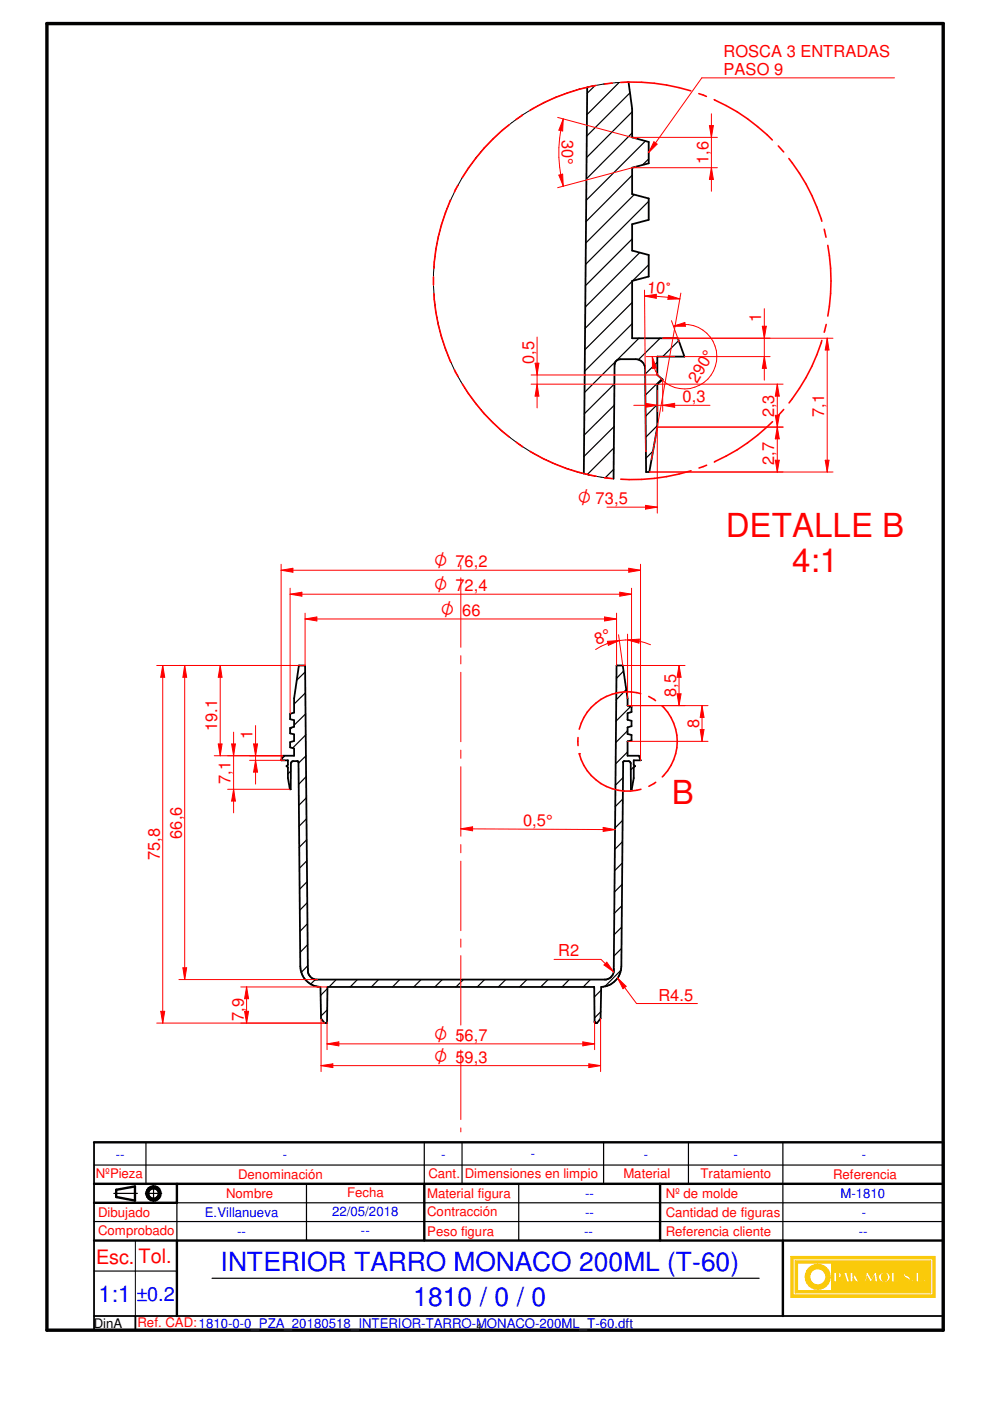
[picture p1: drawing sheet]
<svg xmlns="http://www.w3.org/2000/svg" width="210mm" height="297mm" viewBox="0 0 210 297" stroke-linecap="round" stroke-linejoin="round" font-family="sans-serif">
<path d="M9.9 5h190.1v277h-190.1z" fill="none" stroke="#000" stroke-width=".72"/>
<g fill="none" stroke="#000" stroke-width=".51">
<path d="M19.9 255h17.6M19.9 251h180.1M24.6 252.3v1.5M28.6 251.5v3.1M140 251v12M19.9 263h180.1M166 263v16"/>
<circle cx="32.5" cy="253" r="1.5"/>
<circle cx="32.6" cy="253" r="1.14"/>
</g>
<path d="M19.9 242.2v39.8h180.1v-39.8M19.9 279h180.1M28.7 279v3" fill="none" stroke="#000" stroke-width=".38"/>
<g fill="none" stroke="#000" stroke-width=".25">
<path d="M19.9 247h180.1M19.9 259h180.1M24.1 253h5M30.8 253h3.5M30.9 242.2v8.8M32.6 251.3v3.5M37.5 255v8M65 251v12M98 242.2v8.8M110 251v12M128 242.2v8.8M146 242.2v8.8"/>
<path d="M166 242.2v20.8M19.9 269.5h17.6M45 271h116"/>
</g>
<g fill="#faca0a">
<path d="M167.7 266.4v8.6h30.5v-8.6zM168.1 266.9h29.7v7.7h-29.7z" fill-rule="evenodd"/>
<path d="M168.6 267.3v6.8h28.7v-6.8zM193.1 271.5a.3 .3 0 0 1 .6 0 .3 .3 0 0 1-.6 0zM194.2 269.7h.6v1.9h.8v.2h-1.4zM195.9 271.4l.4-.1v.4l-.3 .1zM169.1 267.8h7.2v5.8h-7.2zM176.8 269.7h.8a.61 .61 0 0 1 .8 .5 .61 .61 0 0 1-.6 .7h-.4v.9h-.6zM179 269.7h.5l.6 2.1h-.6l-.1-.4h-.6l-.2 .4h-.2zM180.3 269.7h.5v.9l.8-.9h.3l-.5 .7 .7 1.4h-.7l-.5-.9-.1 .9h-.5zM182.2 270.6h.8v.2h-.8zM183.7 269.7h.3l.7 1.4 .8-1.4h.3l.3 2.1h-.6l-.1-1.2-.7 1.2h-.2l-.6-1.2-.2 1.2h-.4zM186.4 270.2a1.19 1.19 0 0 1 1.7-.4 1.19 1.19 0 0 1 .3 1.7 1.2 1.2 0 0 1-1.5 .2 1.2 1.2 0 0 1-.5-1.5zM189 269.7h.6v1.9h.8v.2h-1.4zM191.6 270a.73 .73 0 0 1 .8-.3 .73 .73 0 0 1 .6 .6l-.3 .1a.35 .35 0 0 0-.3-.5 .35 .35 0 0 0-.4 .4l.3 .1a.74 .74 0 0 1 .6 1.1 .74 .74 0 0 1-1.2 .1l-.1-.5h.2v.3a.35 .35 0 0 0 .5 .2 .35 .35 0 0 0 .1-.5 .88 .88 0 0 1-.8-1.1z" fill-rule="evenodd"/>
</g>
<g fill="none" stroke="#faca0a" stroke-width=".25">
<path d="M176.8 269.7h.8a.63 .63 0 0 1 .7 .3 .63 .63 0 0 1 0 .8l-.9 .1v.9h-.6zM179 269.7h.5l.6 2.1h-.6l-.1-.4h-.6l-.2 .4h-.2zM180.3 269.7h.5v.9l.8-.9h.3l-.5 .7 .7 1.4h-.7l-.5-.9-.1 .9h-.5zM183.7 269.7h.3l.7 1.4 .8-1.4h.3l.3 2.1h-.6l-.1-1.2-.7 1.2h-.2l-.6-1.2-.2 1.2h-.4zM186.4 270.2a1.19 1.19 0 0 1 1.7-.4 1.19 1.19 0 0 1 .3 1.7 1.2 1.2 0 0 1-1.5 .2 1.2 1.2 0 0 1-.5-1.5zM191.8 271.3h.1M192.2 271.7l-.4-.3v-.3h-.2a.73 .73 0 0 0 .4 .7 .73 .73 0 0 0 .8-.1M192.2 271.7h.1M192.2 269.7l-.4 .2-.2 .4a1.24 1.24 0 0 0 .9 1l.1 .1M192.3 269.7h.1M192.3 269.7l.6 .3 .1 .3-.3 .1a.35 .35 0 0 0-.3-.5 .35 .35 0 0 0-.4 .4l1 .6-.2 .8M192.3 270.4h.1"/>
<path d="M192.6 271.4h.1M192.6 271.4l-.4 .3M192.8 271.7h.1"/>
</g>
<path d="M171.3 269.1a2.65 2.65 0 0 1 2.9-.9 2.65 2.65 0 0 1 1.8 2.4h-.9a1.75 1.75 0 0 0-2.6-1.4 1.75 1.75 0 0 0 0 3 1.75 1.75 0 0 0 2.6-1.4h.9a2.66 2.66 0 0 1-3.6 2.4 2.66 2.66 0 0 1-1.1-4.1z" fill-rule="evenodd" fill="#faca0a"/>
<path d="M171.5 268.9a2.65 2.65 0 0 1 2.8-.7 2.65 2.65 0 0 1 1.7 2.4h-.9a1.74 1.74 0 0 0-2.6-1.4 1.74 1.74 0 0 0 0 3 1.74 1.74 0 0 0 2.6-1.4h.9a2.65 2.65 0 0 1-3.7 2.3 2.65 2.65 0 0 1-.8-4.2z" fill="none" stroke="#faca0a" stroke-width=".25"/>
<path d="M177.4 270l.4 .2v.4l-.3 .2h-.1z" fill-rule="evenodd" fill="#faca0a"/>
<path d="M177.4 270l.4 .2v.4l-.3 .2h-.1z" fill="none" stroke="#faca0a" stroke-width=".25"/>
<path d="M179.1 270.3l.2 .8h-.5z" fill="#faca0a"/>
<path d="M179.1 270.3l.2 .8h-.5z" fill="none" stroke="#faca0a" stroke-width=".25"/>
<path d="M187.1 270.2a.65 .65 0 0 1 .8-.1 .65 .65 0 0 1 .3 .7 .68 .68 0 0 1-.7 .9 .68 .68 0 0 1-.6-.9z" fill-rule="evenodd" fill="#faca0a"/>
<g fill="none" stroke="#faca0a" stroke-width=".25">
<path d="M167.7 266.4h30.5v8.6h-30.5zM168.1 266.9h29.7v7.7h-29.7zM168.6 267.3h28.7v6.8h-28.7zM169.1 267.8h7.2v5.8h-7.2zM182.2 270.6h.8v.2h-.8zM187.2 270l.3-.1a.9 .9 0 0 1 .6 .9 .9 .9 0 0 1-.6 .9 .96 .96 0 0 1-.3-1.7zM189 269.7h.6v1.9h.8v.2h-1.4zM194.2 269.7h.6v1.9h.8v.2h-1.4zM195.9 271.4l.4-.1v.4l-.3 .1z"/>
<circle cx="193.4" cy="271.5" r=".27"/>
</g>
<path d="M19.9 242.2h180.1M24.6 253.8l4 .8M28.6 251.5l-4 .8M37.5 251v4M90 251v12M37.5 263v16" fill="none" stroke="#000" stroke-width=".51"/>
<g fill="none" stroke="#000" stroke-width=".25">
<path d="M61.9 154.2l-.4 .4M64.7 142.5l-1.8 1.7M64.8 146.9l-2.4 2.4M64.8 151.3l-2.4 2.5M64.9 155.8l-2.9 2.8M132.2 142.3l-1.5 1.5M132.8 146.2l-2.2 2.2M133.1 154.9l-2.5 2.5M133.1 159.4l-2.6 2.6M133.7 149.8l-3.1 3.1M60.4 160.2l-.7 .7M61.7 163.4l-.7 .7"/>
<path d="M64.9 160.2l-1.6 1.6M64.9 164.7l-1.6 1.6M64.9 169.2l-1.5 1.5M65 173.6l-1.6 1.6M65 178.1l-1.5 1.5M132 178.5l-1.7 1.6M132 173.9l-1.6 1.7M132 169.4l-1.6 1.6M132.1 164.9l-1.6 1.6M134.6 162.4l-.9 .8M135.8 161.2h.1M65.1 182.5l-1.6 1.6"/>
<path d="M65.1 186.9l-1.6 1.6M65.2 191.4l-1.6 1.6M65.2 195.8l-1.6 1.6M131.8 196.6l-1.6 1.6M131.8 192.1l-1.6 1.6M131.9 187.5l-1.6 1.6M131.9 183l-1.6 1.6M65.2 200.3l-1.5 1.6M65.3 204.7l-1.4 1.5M66.8 207.7l-.9 1M69.4 214.1l-1.4 1.3M69.4 209.6l-1.4 1.4"/>
<path d="M71.3 207.7l-1.5 1.6M75.8 207.7l-1.5 1.6M80.3 207.7l-1.6 1.6M84.8 207.7l-1.6 1.6M89.3 207.7l-1.6 1.6M93.8 207.7l-1.6 1.6M98.3 207.7l-1.6 1.6M102.7 207.7l-1.5 1.6M107.2 207.7l-1.5 1.6M111.7 207.7l-1.5 1.6M116.2 207.7l-1.6 1.6M120.7 207.7l-1.5 1.6"/>
<path d="M125.2 207.7l-1.5 1.6M127.4 214.5l-1.3 1.3M127.5 209.9l-1.5 1.5M131.6 205.7l-3.4 3.5M131.7 201.1l-1.6 1.6M37.5 255h162.5M90 242.2v8.8"/>
</g>
<path d="M28.7 263v16" fill="none" stroke="#000" stroke-width=".21"/>
<path d="M69.2 216.9h-.4l-.7-1-.2-6.6a4.4 4.4 0 0 1-4.2-4.4l-.4-43.4-.2-.1h-.9l-.5 .3-.1 5.6h-.1l-.5-2.3v-2.3l-.3-.3 .3-.2v-1h-1.4l.3-1h2.5v-1.5l-.9-.2v-1.1l.9-.3v-1.4l-.9-.2v-1.2l.9-.2v-1.4l-.9-.2v-1.2l.9-.2v-3l1-7h1.3l.6 64.3a2.01 2.01 0 0 0 1.5 2.3h61.8a2.01 2.01 0 0 0 1.5-2.3l.6-64.3h1.3l1.1 7v1.5l.8 .2v1.2l-.8 .2v1.4l.8 .2v1.2l-.8 .2v1.4l.8 .2v1.2l-.8 .2v3h2.4l.3 1h-1.4v1l.3 .2-.3 .3v2.3l-.5 2.3h-.1l-.1-5.6-.5-.3h-.9l-.2 .1-.4 43.4a4.4 4.4 0 0 1-4.2 4.4l-.2 6.6-.7 1h-.4M126.1 216.7l-.1-7.4h-56.6l-.1 7.4-.1 .2M126.1 216.7l.1 .2" fill="none" stroke="#000" stroke-width=".38"/>
<g fill="#000">
<circle cx="69.2" cy="216.9" r=".19"/>
<circle cx="126.1" cy="216.7" r=".19"/>
<circle cx="126.2" cy="216.9" r=".19"/>
</g>
<g fill="none" stroke="#f00" stroke-width=".21">
<path d="M59.6 119.6v41.6M97.7 119.8v.9M135.8 119.6v41.6M59.6 120.9l2.5-.4v.8zM97.7 122.5v14.7M97.7 139v1.8M97.7 142.5v14.8M97.7 159v1.8M97.7 162.6v14.7M97.7 179.1v1.7M97.7 182.6v14.7M97.7 199.1v1.7"/>
<path d="M97.7 202.6v14.7M97.7 219.1v1.8M97.7 222.6v14.8M97.7 239.1v.9"/>
</g>
<path d="M59.6 120.9l2.5-.4v.8z" fill="#f00"/>
<path d="M133.3 120.5l2.5 .4-2.5 .4z" fill="none" stroke="#f00" stroke-width=".21"/>
<path d="M133.3 120.5l2.5 .4-2.5 .4z" fill="#f00"/>
<path d="M59.6 120.9h76.2M61.5 124.7v26.6M61.5 126l2.5-.4v.8zM133.9 124.7v25.1" fill="none" stroke="#f00" stroke-width=".21"/>
<path d="M61.5 126l2.5-.4v.8z" fill="#f00"/>
<path d="M131.4 125.6l2.5 .4-2.5 .4z" fill="none" stroke="#f00" stroke-width=".21"/>
<path d="M131.4 125.6l2.5 .4-2.5 .4z" fill="#f00"/>
<path d="M61.5 126h72.4M64.7 130v11.1M64.7 131.2l2.5-.4v.9zM130.7 130v11.1" fill="none" stroke="#f00" stroke-width=".21"/>
<path d="M64.7 131.2l2.5-.4v.9z" fill="#f00"/>
<path d="M128.2 130.8l2.5 .4-2.5 .5z" fill="none" stroke="#f00" stroke-width=".21"/>
<path d="M128.2 130.8l2.5 .4-2.5 .5z" fill="#f00"/>
<path d="M64.7 131.2h66M37.9 141.1h26.8M39.2 141.1l.4 2.5h-.8zM37.9 207.7h29.4" fill="none" stroke="#f00" stroke-width=".21"/>
<path d="M39.2 141.1l.4 2.5h-.8z" fill="#f00"/>
<path d="M38.8 205.2h.8l-.4 2.5z" fill="none" stroke="#f00" stroke-width=".21"/>
<path d="M38.8 205.2h.8l-.4 2.5z" fill="#f00"/>
<path d="M33.2 141.1h31.5M34.5 141.1l.4 2.5h-.8zM39.2 141.1v66.6M33.2 216.9h35.6" fill="none" stroke="#f00" stroke-width=".21"/>
<path d="M34.5 141.1l.4 2.5h-.8z" fill="#f00"/>
<path d="M34.1 214.4h.8l-.4 2.5z" fill="none" stroke="#f00" stroke-width=".21"/>
<path d="M34.1 214.4h.8l-.4 2.5z" fill="#f00"/>
<path d="M131.1 134.6l.9 6.5M133.1 134.5v13.6M133.1 135.7l2.5-.2-.1 .9zM34.5 141.1v75.8" fill="none" stroke="#f00" stroke-width=".21"/>
<path d="M133.1 135.7l2.5-.2-.1 .9z" fill="#f00"/>
<path d="M128.8 136l2.5-.2-2.3 1z" fill="none" stroke="#f00" stroke-width=".21"/>
<path d="M128.8 136l2.5-.2-2.3 1z" fill="#f00"/>
<path d="M137.9 136.7a12.2 12.2 0 0 0-11.6 1M132 141.1h13.2M133.1 149.6h12.1M144 141.1l.4 2.5h-.8z" fill="none" stroke="#f00" stroke-width=".21"/>
<path d="M144 141.1l.4 2.5h-.8z" fill="#f00"/>
<path d="M143.6 147.1h.8l-.4 2.5z" fill="none" stroke="#f00" stroke-width=".21"/>
<path d="M143.6 147.1h.8l-.4 2.5z" fill="#f00"/>
<path d="M133.1 157.2h17M133.1 149.6h17M144 141.1v8.5M148.5 154.7h.8l-.5 2.5z" fill="none" stroke="#f00" stroke-width=".21"/>
<path d="M148.5 154.7h.8l-.5 2.5z" fill="#f00"/>
<path d="M148.8 149.6l.5 2.5h-.8z" fill="none" stroke="#f00" stroke-width=".21"/>
<path d="M148.8 149.6l.5 2.5h-.8z" fill="#f00"/>
<path d="M148.8 149.6v7.6M127.9 175.4l2.5 .5-2.5 .4z" fill="none" stroke="#f00" stroke-width=".21"/>
<path d="M127.9 175.4l2.5 .5-2.5 .4z" fill="#f00"/>
<path d="M97.7 175.7l2.5-.4v.8z" fill="none" stroke="#f00" stroke-width=".21"/>
<path d="M97.7 175.7l2.5-.4v.8z" fill="#f00"/>
<path d="M97.7 175.7l32.7 .2M130.9 207.3l4.1 5.5" fill="none" stroke="#f00" stroke-width=".21"/>
<path d="M130.9 207.3l1.9 1.8-.7 .5z" fill="#f00"/>
<path d="M127.4 203.4l2.7 2.7M130.9 207.3l1.9 1.8-.7 .5zM135 212.8h12.9" fill="none" stroke="#f00" stroke-width=".21"/>
<path d="M128.7 204l1.4 2.1-2-1.5z" fill="#f00"/>
<path d="M69.3 216.6v5.9M117.5 203.4h9.9M126.1 216.6v5.9M128.7 204l1.4 2.1-2-1.5zM123.6 220.9l2.5 .4-2.5 .4z" fill="none" stroke="#f00" stroke-width=".21"/>
<path d="M123.6 220.9l2.5 .4-2.5 .4z" fill="#f00"/>
<path d="M69.3 221.3l2.5-.4v.8z" fill="none" stroke="#f00" stroke-width=".21"/>
<path d="M69.3 221.3l2.5-.4v.8z" fill="#f00"/>
<path d="M68.1 215.9v11.3M127.3 215.9v11.3M68.1 225.9l2.5-.3v.8zM69.3 221.3h56.8" fill="none" stroke="#f00" stroke-width=".21"/>
<path d="M68.1 225.9l2.5-.3v.8z" fill="#f00"/>
<path d="M124.8 225.6l2.5 .3-2.5 .5z" fill="none" stroke="#f00" stroke-width=".21"/>
<path d="M124.8 225.6l2.5 .3-2.5 .5z" fill="#f00"/>
<path d="M49.1 157.7h.8l-.4 2.5zM48.3 160.2h11.6M48.3 167.3h13.2M68.1 225.9h59.2" fill="none" stroke="#f00" stroke-width=".21"/>
<path d="M49.1 157.7h.8l-.4 2.5z" fill="#f00"/>
<path d="M49.5 167.3l.4 2.5h-.8z" fill="none" stroke="#f00" stroke-width=".21"/>
<path d="M49.5 167.3l.4 2.5h-.8z" fill="#f00"/>
<path d="M49.5 155.2v17.1M53.8 157.7h.8l-.4 2.5zM52.9 160.2h7M52.9 161.2h7.4" fill="none" stroke="#f00" stroke-width=".21"/>
<path d="M53.8 157.7h.8l-.4 2.5z" fill="#f00"/>
<path d="M54.2 161.2l.4 2.5h-.8z" fill="none" stroke="#f00" stroke-width=".21"/>
<path d="M54.2 161.2l.4 2.5h-.8z" fill="#f00"/>
<path d="M45.4 141.1h18M46.3 157.7h.8l-.4 2.5zM54.2 153.8v12.4M45.4 160.2h14.5" fill="none" stroke="#f00" stroke-width=".21"/>
<path d="M46.3 157.7h.8l-.4 2.5z" fill="#f00"/>
<path d="M46.7 141.1l.4 2.5h-.8z" fill="none" stroke="#f00" stroke-width=".21"/>
<path d="M46.7 141.1l.4 2.5h-.8z" fill="#f00"/>
<path d="M46.7 141.1v19.1" fill="none" stroke="#f00" stroke-width=".21"/>
<path d="M122.8 159.8a10.5 10.5 0 0 0 13.1 7.5M143.6 157.2a10.7 10.7 0 0 1-3.2 7.5M139 165.9l-1.4 .8" fill="none" stroke="#f00" stroke-width=".34"/>
<circle cx="122.8" cy="159.8" r=".17" fill="#f00"/>
<g fill="none" stroke="#f00" stroke-width=".34">
<path d="M126.3 18.1a42.3 42.3 0 0 0-14 5.4M129.8 17.6l-1.7 .2M131.6 17.5a41.7 41.7 0 0 1 14.9 1.8M148.2 19.9l1.6 .5M97.1 39.2l-.7 1.5M107.9 26.5a41.8 41.8 0 0 0-9.9 11.2M110.8 24.4l-1.4 1M151.4 21.1a40.2 40.2 0 0 1 12.3 8.6M165 30.9l1.2 1.3M167.3 33.6a39.8 39.8 0 0 1 6.9 13.3M91.9 58.7v1.7M95.5 42.4a41.7 41.7 0 0 0-3.5 14.5"/>
<path d="M174.8 48.6l.3 1.7M175.5 52a41.8 41.8 0 0 1 0 15M92 62.2a41.2 41.2 0 0 0 3.6 14.6M96.4 78.4l.8 1.5M174.2 72.2a39.6 39.6 0 0 1-6.9 13.2M175.2 68.8l-.4 1.6M98 81.4a40 40 0 0 0 10 11.3M109.4 93.7l1.4 1M112.4 95.7a41.3 41.3 0 0 0 14 5.3M146.5 99.8a41.9 41.9 0 0 1-14.9 1.8M149.8 98.6l-1.6 .6M163.8 89.4a42.1 42.1 0 0 1-12.3 8.6"/>
<path d="M166.2 86.8l-1.2 1.3M128.1 101.3l1.7 .2M122.6 156.4v1.7M135.8 147.1a10.5 10.5 0 0 0-13 7.5M137.5 147.7l1.5 .8M140.4 149.7a10.3 10.3 0 0 1 3.2 7.5"/>
</g>
<g fill="none" stroke="#000" stroke-width=".25">
<path d="M126.2 18.2l-1.7 1.6M131.3 17.5l-6.8 6.8M133.6 19.7l-9.2 9.1M134 23.7l-9.6 9.7M134 28.2l-9.7 9.7M134 37.2l-9.8 9.8M136.9 29.9l-12.6 12.6M137.5 33.7l-1.2 1.2M134 50.7l-9.9 9.9M134 59.6l-10 10M134.5 41.3l-10.3 10.2M135.6 53.6l-11.5 11.5"/>
<path d="M137.5 42.7l-13.3 13.3M137.5 56.1l-3.3 3.4M134 64.1l-10 10.1M134 68.6l-10 10.1M135.5 71.7l-11.6 11.5M139.4 76.8l-2.6 2.5M140 71.7l-4.6 4.5M143.9 72.2l-3.4 3.4M145.1 75.5l-.1 .1M130.1 99.5l-1.8 1.8M130.2 95l-5.7 5.6M130.2 90.4l-6.4 6.4"/>
<path d="M130.3 85.9l-6.5 6.4M130.3 81.4l-6.4 6.4M138.4 95.7l-1.5 1.5M139.4 85.8l-2.5 2.5M139.4 90.3l-2.5 2.4M140.3 80.3l-3.5 3.5"/>
</g>
<path d="M124.5 18.5l-.7 81.9M133.3 17.4l.7 5.7v6l3.5 1v4.5l-3.5 1v5.5l3.5 1v4.5l-3.5 .9v5.6l3.5 1v4.5l-3.5 1v12.1h9.7l1.4 3.9h-5.7v3.9l1.1 1-1.1 .9v9.2l-1.7 9.5h-.7l-.2-22a2.03 2.03 0 0 0-2-1.9h-3.7l-.6 .5-.2 .4-.2 24.4" fill="none" stroke="#000" stroke-width=".38"/>
<path d="M133.3 17.4a42.2 42.2 0 0 0-41.4 40.6 42.2 42.2 0 0 0 38.2 43.5" fill="none" stroke="#000" stroke-width=".21"/>
<path d="M118.2 24.9l16.7 4.5M119.4 25.2l-.1 2.6-.8-.2zM134.9 35.3l-16.7 4.5" fill="none" stroke="#f00" stroke-width=".21"/>
<path d="M119.4 25.2l-.1 2.6-.8-.2z" fill="#f00"/>
<path d="M118.5 37.1l.8-.2 .1 2.6z" fill="none" stroke="#f00" stroke-width=".21"/>
<path d="M118.5 37.1l.8-.2 .1 2.6z" fill="#f00"/>
<path d="M119.4 25.2a27.1 27.1 0 0 0 0 14.3M134 29.1h18.1M134 35.6h18.1M150.4 26.6h.9l-.5 2.5z" fill="none" stroke="#f00" stroke-width=".21"/>
<path d="M150.4 26.6h.9l-.5 2.5z" fill="#f00"/>
<path d="M150.8 35.6l.5 2.5h-.9z" fill="none" stroke="#f00" stroke-width=".21"/>
<path d="M150.8 35.6l.5 2.5h-.9z" fill="#f00"/>
<path d="M148.8 16.5l-11.3 15.8M150.8 24.1v16.5" fill="none" stroke="#f00" stroke-width=".21"/>
<path d="M138.6 30.1l.7 .5-1.8 1.7z" fill="#f00"/>
<path d="M148.8 16.5h40.9M138.6 30.1l.7 .5-1.8 1.7zM140.5 71.7h22.8M145.1 75.6h18.2M161.6 69.2h.9l-.4 2.5z" fill="none" stroke="#f00" stroke-width=".21"/>
<path d="M161.6 69.2h.9l-.4 2.5z" fill="#f00"/>
<path d="M162.1 75.6l.4 2.5h-.9z" fill="none" stroke="#f00" stroke-width=".21"/>
<path d="M162.1 75.6l.4 2.5h-.9z" fill="#f00"/>
<path d="M140.5 71.7h36.1M162.1 65.4v15.2M175.4 71.7l.4 2.5h-.8zM137.7 100.1h38.9" fill="none" stroke="#f00" stroke-width=".21"/>
<path d="M175.4 71.7l.4 2.5h-.8z" fill="#f00"/>
<path d="M175 97.6h.8l-.4 2.5z" fill="none" stroke="#f00" stroke-width=".21"/>
<path d="M175 97.6h.8l-.4 2.5z" fill="#f00"/>
<path d="M136.7 61.5l.2 34.3M141.7 62.6l2.4 .8-2.5 .1zM144.4 62.1l-6.3 35.4M175.4 71.7v28.4" fill="none" stroke="#f00" stroke-width=".21"/>
<path d="M141.7 62.6l2.4 .8-2.5 .1z" fill="#f00"/>
<path d="M136.7 62.8l2.4-.4v.8z" fill="none" stroke="#f00" stroke-width=".21"/>
<path d="M136.7 62.8l2.4-.4v.8z" fill="#f00"/>
<path d="M112.6 79.5h26.8M113.5 77h.8l-.4 2.5zM136.7 62.8h2.4l5 .6M112.6 81.4h26.8" fill="none" stroke="#f00" stroke-width=".21"/>
<path d="M113.5 77h.8l-.4 2.5z" fill="#f00"/>
<path d="M113.9 81.4l.4 2.6h-.8z" fill="none" stroke="#f00" stroke-width=".21"/>
<path d="M113.9 81.4l.4 2.6h-.8z" fill="#f00"/>
<path d="M113.9 71.5v15M139.4 90.6h26.6M164.8 90.6l.4 2.4h-.8zM137.7 100.1h28.3" fill="none" stroke="#f00" stroke-width=".21"/>
<path d="M164.8 90.6l.4 2.4h-.8z" fill="#f00"/>
<path d="M164.4 97.6h.8l-.4 2.5z" fill="none" stroke="#f00" stroke-width=".21"/>
<path d="M164.4 97.6h.8l-.4 2.5z" fill="#f00"/>
<path d="M139.4 90.6h26.6M139.4 81.4h26.6M164.4 88.1h.8l-.4 2.5zM164.8 90.6v9.5" fill="none" stroke="#f00" stroke-width=".21"/>
<path d="M164.4 88.1h.8l-.4 2.5z" fill="#f00"/>
<path d="M164.8 81.4l.4 2.6h-.8z" fill="none" stroke="#f00" stroke-width=".21"/>
<path d="M164.8 81.4l.4 2.6h-.8z" fill="#f00"/>
<path d="M139.4 82.8v4.4M140.5 80.5v6.7M140.5 85.9l2.5-.4v.9zM164.8 81.4v9.2" fill="none" stroke="#f00" stroke-width=".21"/>
<path d="M140.5 85.9l2.5-.4v.9z" fill="#f00"/>
<path d="M136.9 85.5l2.5 .4-2.5 .5z" fill="none" stroke="#f00" stroke-width=".21"/>
<path d="M136.9 85.5l2.5 .4-2.5 .5z" fill="#f00"/>
<path d="M137 75.6h6.1M138.3 75.6l.8 2.4-.8 .1zM142.4 68l1.6 4.5M134.4 85.9h16.1" fill="none" stroke="#f00" stroke-width=".21"/>
<path d="M138.3 75.6l.8 2.4-.8 .1z" fill="#f00"/>
<path d="M142.8 69.2l2.4-.8 .1 .8z" fill="none" stroke="#f00" stroke-width=".21"/>
<path d="M142.8 69.2l2.4-.8 .1 .8z" fill="#f00"/>
<path d="M142.8 69.2a6.8 6.8 0 0 1 9 4.8 6.8 6.8 0 0 1-5.8 8.4 6.8 6.8 0 0 1-7.7-6.8M139.4 90.6v18.2M136.9 107.1l2.5 .4-2.5 .4z" fill="none" stroke="#f00" stroke-width=".21"/>
<path d="M136.9 107.1l2.5 .4-2.5 .4z" fill="#f00"/>
<path d="M128.7 107.5h10.7M51.1 209.3h18.3M51.1 216.9h17.8M52.3 209.3l.4 2.5h-.8z" fill="none" stroke="#f00" stroke-width=".21"/>
<path d="M52.3 209.3l.4 2.5h-.8z" fill="#f00"/>
<path d="M51.9 214.4h.8l-.4 2.5z" fill="none" stroke="#f00" stroke-width=".21"/>
<path d="M51.9 214.4h.8l-.4 2.5z" fill="#f00"/>
<path d="M52.3 209.3v7.6" fill="none" stroke="#f00" stroke-width=".21"/>
<g font-size="7" fill="#f00">
<text x="153.9" y="113.9">DETALLE B</text>
<text x="167.9" y="121.4">4:1</text>
<text x="142.4" y="170.5">B</text>
</g>
<g font-size="5.6" fill="#00f">
<text x="46.8" y="269.4">INTERIOR TARRO MONACO 200ML (T-60)</text>
<text x="87.6" y="276.9">1810 / 0 / 0</text>
</g>
<text font-size="4.9" fill="#00f" x="20.9" y="276">1:1</text>
<g font-size="4.2" fill="#f00">
<text x="20.4" y="267.9">Esc.</text>
<text x="29.3" y="267.9">Tol.</text>
</g>
<text font-size="4.2" fill="#00f" x="28.9" y="275.8">±0.2</text>
<g font-size="3.9" fill="#f00">
<text x="122.5" y="106.9">O 73,5</text>
<text x="92" y="120.3">O 76,2</text>
<text x="92" y="125.3">O 72,4</text>
<text x="93.5" y="130.6">O</text>
<text x="92" y="220.7">O 56,7</text>
<text x="92" y="225.3">O 59,3</text>
</g>
<g font-size="3.5" fill="#f00">
<text x="153.4" y="12.1">ROSCA 3 ENTRADAS</text>
<text x="153.4" y="15.9">PASO 9</text>
<text x="119.1" y="29.7" transform="rotate(90 119.1 29.7)">30°</text>
<text x="150.2" y="34.8" transform="rotate(-90 150.2 34.8)">1,6</text>
<text x="137.1" y="62" transform="rotate(5 137.1 62)">10v</text>
<text x="161.4" y="68.3" transform="rotate(-90 161.4 68.3)">1</text>
<text x="113.2" y="77.2" transform="rotate(-90 113.2 77.2)">0,5</text>
<text x="147.8" y="81.3" transform="rotate(-60 147.8 81.3)">290°</text>
<text x="144.7" y="85.3">0,3</text>
<text x="164.2" y="88.5" transform="rotate(-90 164.2 88.5)">2,3</text>
<text x="174.8" y="88.3" transform="rotate(-90 174.8 88.3)">7,1</text>
<text x="164.2" y="98.6" transform="rotate(-90 164.2 98.6)">2,7</text>
<text x="98" y="130.6">66</text>
<text x="126.6" y="136.7" transform="rotate(-22 126.6 136.7)">8°</text>
<text x="143.3" y="147.8" transform="rotate(-90 143.3 147.8)">8,5</text>
<text x="46.1" y="155" transform="rotate(-90 46.1 155)">19.1</text>
<text x="148.3" y="154.4" transform="rotate(-90 148.3 154.4)">8</text>
<text x="53.6" y="156.7" transform="rotate(-90 53.6 156.7)">1</text>
<text x="48.9" y="166.2" transform="rotate(-90 48.9 166.2)">7,1</text>
<text x="38.6" y="177.8" transform="rotate(-90 38.6 177.8)">66,6</text>
<text x="110.9" y="175.1">0,5°</text>
<text x="33.9" y="182.4" transform="rotate(-90 33.9 182.4)">75,8</text>
<text x="118.4" y="202.8">R2</text>
<text x="139.6" y="212.1">R4.5</text>
<text x="51.7" y="216.4" transform="rotate(-90 51.7 216.4)">7,9</text>
</g>
<g font-size="2.8" fill="#00f">
<text x="24.6" y="245.7">--</text>
<text x="60" y="245.7">-</text>
<text x="93.5" y="245.7">-</text>
<text x="112.5" y="245.6">-</text>
<text x="136.5" y="245.7">-</text>
<text x="155.5" y="245.7">-</text>
<text x="182.7" y="245.7">-</text>
<text x="43.4" y="258">E.Villanueva</text>
<text x="70.4" y="257.9">22/05/2018</text>
<text x="124" y="254">--</text>
<text x="124" y="258">--</text>
<text x="178.2" y="254">M-1810</text>
<text x="182.8" y="257.9">-</text>
<text x="50.3" y="262">--</text>
<text x="76.5" y="261.9">--</text>
<text x="123.8" y="262">--</text>
<text x="182.1" y="262.1">--</text>
</g>
<g font-size="2.8" fill="#f00">
<text x="20.3" y="249.7">NºPieza</text>
<text x="50.5" y="250">Denominación</text>
<text x="90.8" y="249.7">Cant.</text>
<text x="98.6" y="249.7">Dimensiones en limpio</text>
<text x="132.2" y="249.7">Material</text>
<text x="148.5" y="249.7">Tratamiento</text>
<text x="176.7" y="250">Referencia</text>
<text x="20.8" y="257.9">Dibujado</text>
<text x="47.9" y="254">Nombre</text>
<text x="73.6" y="253.8">Fecha</text>
<text x="90.6" y="253.9">Material figura</text>
<text x="90.6" y="257.9">Contracción</text>
<text x="141.1" y="254">Nº de molde</text>
<text x="141.1" y="257.9">Cantidad de figuras</text>
<text x="20.8" y="261.9">Comprobado</text>
<text x="90.6" y="262">Peso figura</text>
<text x="141.1" y="262">Referencia cliente</text>
<text x="29.2" y="281.4">Ref. CAD:1810-0-0_PZA_20180518_INTERIOR-TARRO-MONACO-200ML_T-60.dft</text>
</g>
<text font-size="2.8" x="19.9" y="281.5">DinA</text>
<text font-size="1.7" x="101.1" y="281.7">4</text>
</svg>
